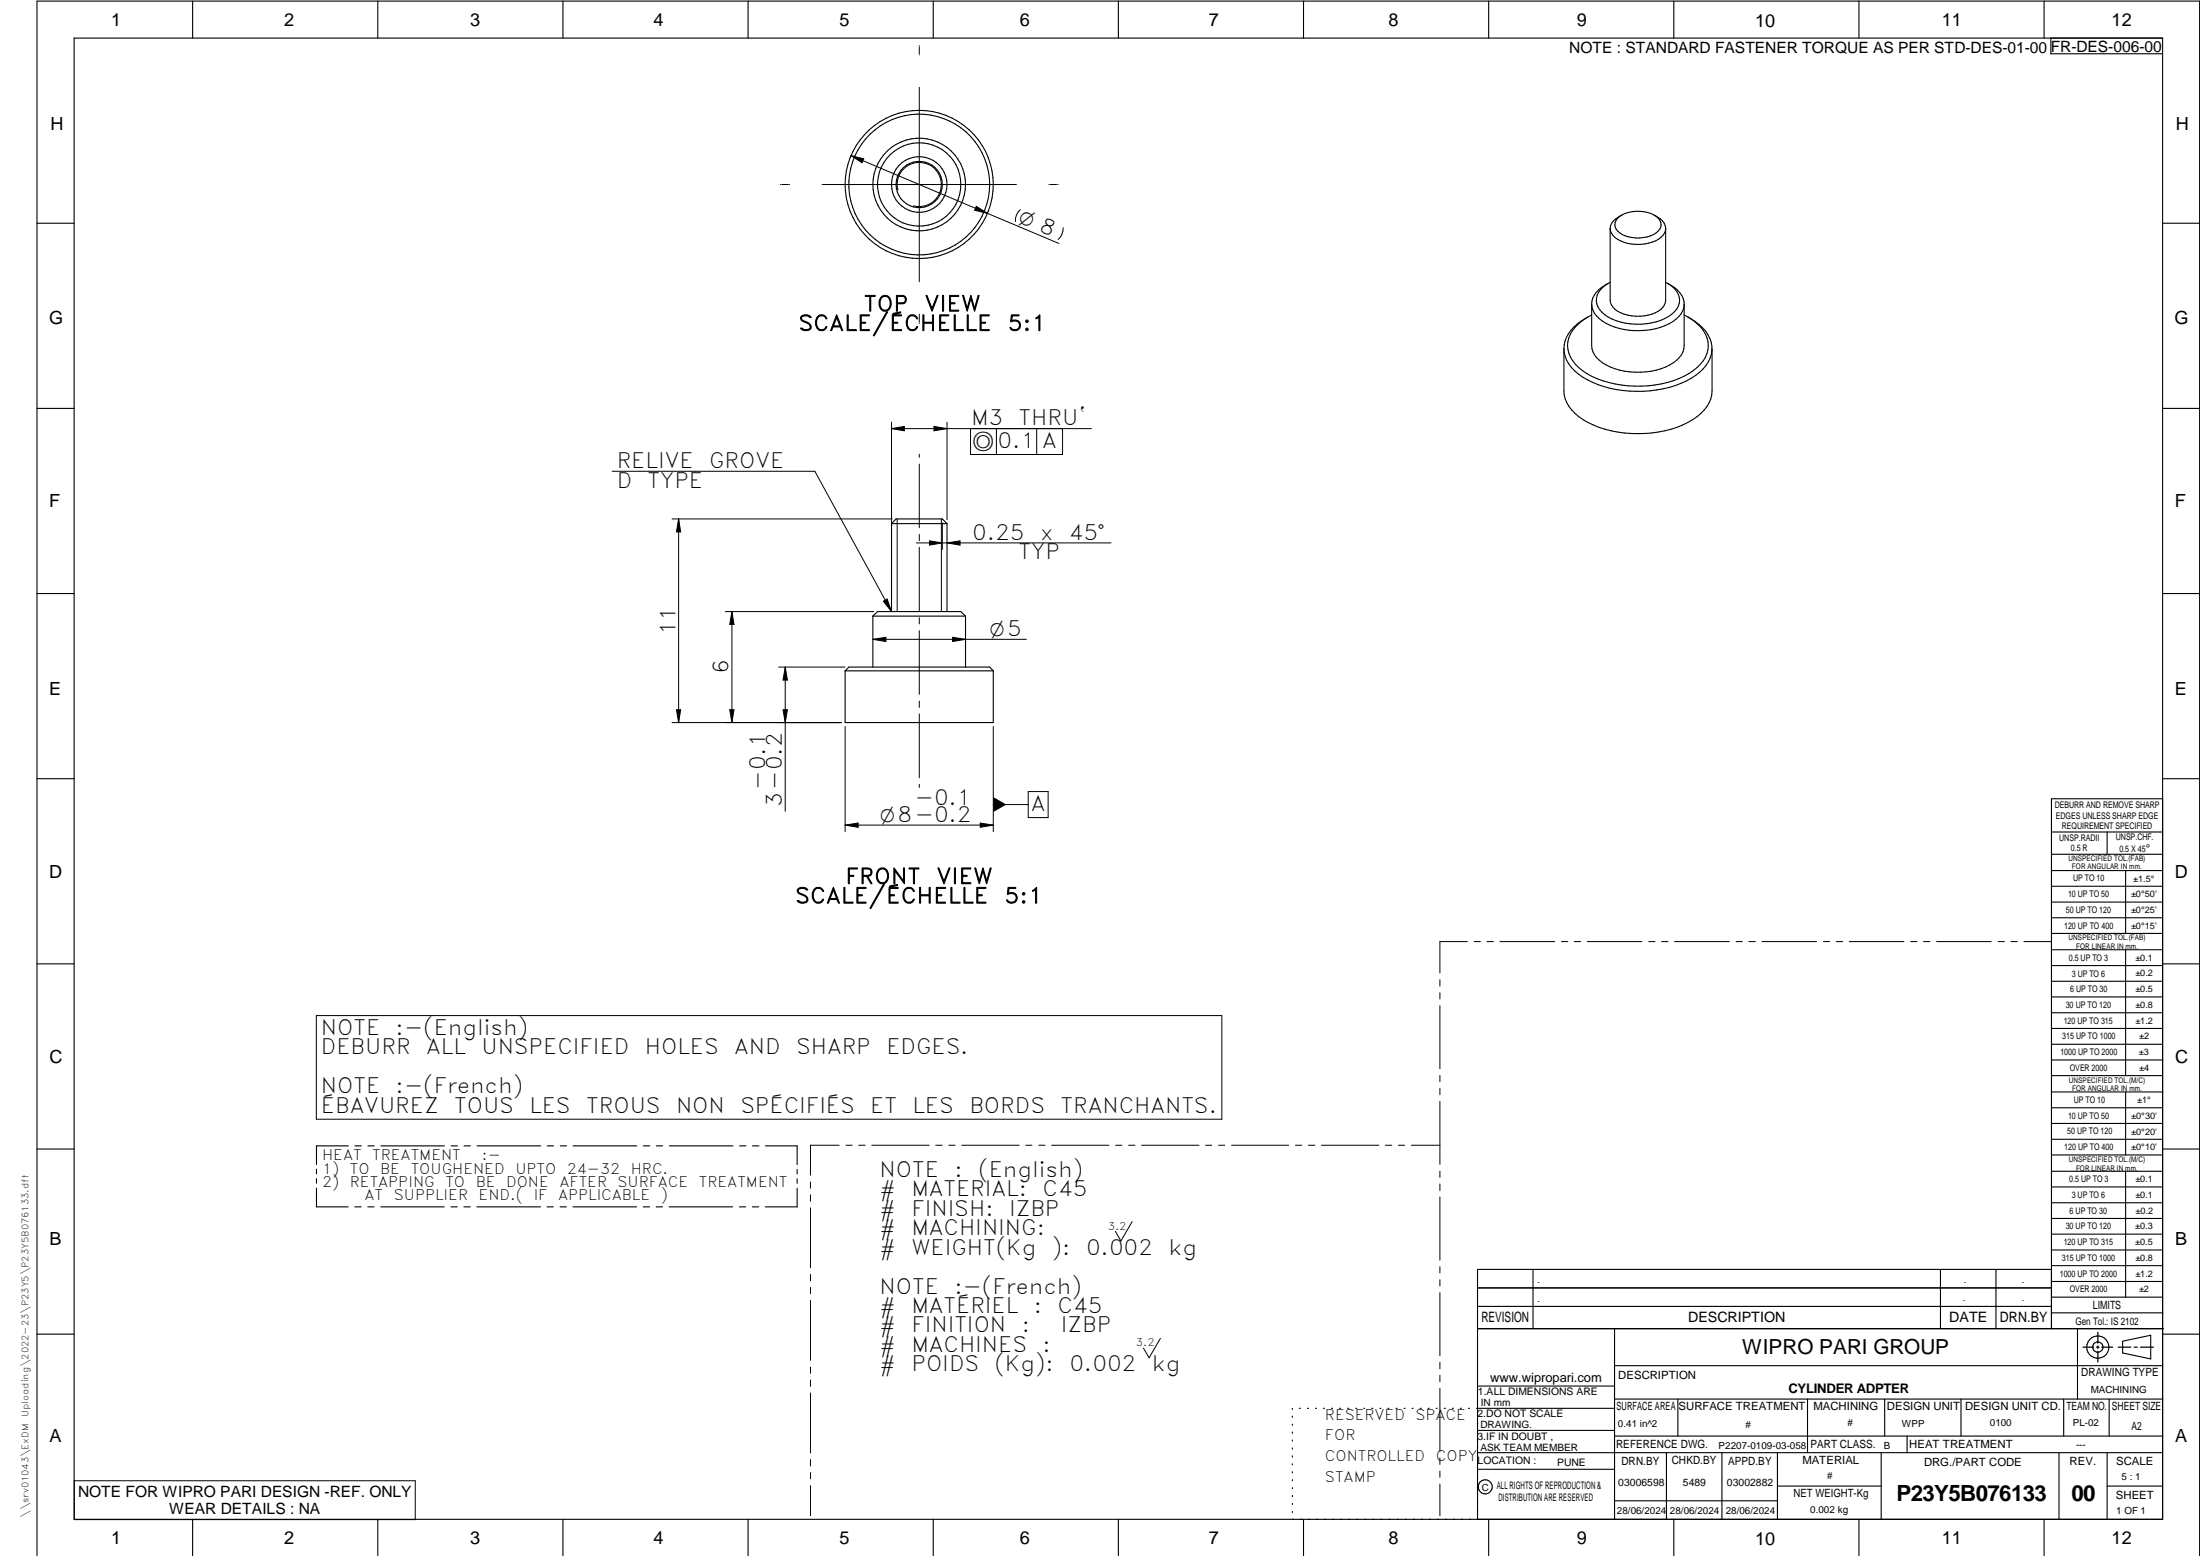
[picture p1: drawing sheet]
<svg xmlns="http://www.w3.org/2000/svg" width="594mm" height="420mm" viewBox="0 0 594 420" stroke-linecap="round" stroke-linejoin="round" font-family="sans-serif">
<g fill="none" stroke="#000" stroke-width=".3">
<path d="M20 10.3h564v400h-564zM52 .3v10M102 .3v10M152 .3v10M202 .3v10M252 .3v10M302 .3v10M352 .3v10M402 .3v10M452 .3v10M502 .3v10M552 .3v10"/>
<path d="M553.8 10.3v4.2h30.2M436.8 58.9a9 9 0 0 1 11 0 2.44 2.44 0 0 1-.6 4 9.1 9.1 0 0 1-10.4-.5 2.4 2.4 0 0 1 0-3.5zM437.9 58.1a4.4 4.4 0 0 0-3.1 3.6M446.7 58.1a4.4 4.4 0 0 1 3.1 3.5 5 5 0 0 1-4.6 4.1 10.2 10.2 0 0 1-9.6-2.1l-.5-.7-.3-1.2M10 60.3h10M434.3 76.5a6.8 6.8 0 0 0-4.5 5.6M449.8 76.2a5.2 5.2 0 0 1 3.4 6.5 9.9 9.9 0 0 1-7.3 4.5 16.5 16.5 0 0 1-12.5-2.2 4.5 4.5 0 0 1-.4-7.6l1.8-1.2M449.8 61.7v19.4a4.5 4.5 0 0 1-3.7 3.7 11.3 11.3 0 0 1-10-1.3 3.4 3.4 0 0 1-1.3-2.4v-19.4M450.3 76.5a6.8 6.8 0 0 1 4.5 5.8 7.1 7.1 0 0 1-5.2 5.6 19.5 19.5 0 0 1-16.9-1.2 5.7 5.7 0 0 1-2.9-4.6M584 60.3h10M422.3 94.1a9.6 9.6 0 0 0 5.1 7.8 31.1 31.1 0 0 0 29.3 .3 10.1 10.1 0 0 0 5.6-7.6M428.9 85.6a10.5 10.5 0 0 0-6.6 8.5"/>
<path d="M429.8 82.1v11.2a6.9 6.9 0 0 0 5 5.8 19.7 19.7 0 0 0 17.1-1.1 5.6 5.6 0 0 0 2.9-4.7v-11.2M454.8 85a10.2 10.2 0 0 1 6.5 8.3 9.2 9.2 0 0 1-5.2 7.6 29.6 29.6 0 0 1-27.5 0 9.1 9.1 0 0 1-5.2-8.6 10.8 10.8 0 0 1 6.4-7.3M455.8 85.6a11.3 11.3 0 0 1 6.5 7.9v12.1a9.6 9.6 0 0 1-5.2 7.7 31 31 0 0 1-23.7 2.6 17.4 17.4 0 0 1-9.7-6.2 7.3 7.3 0 0 1-1.4-4.1v-11.5M10 110.3h10M584 110.3h10M240.7 141.4l1.3-1.3h12.5l1.2 1.3M240.7 141.4v23.7M240.7 141.4h15M255.7 141.4v23.7M10 160.3h10M235.7 166.4l1.3-1.3h22.5l1.2 1.3M235.7 166.4v13.7"/>
<path d="M235.7 166.4h25M260.7 166.4v13.7M584 160.3h10M228.2 181.1l1-1h38l1 1M228.2 181.1h40M268.2 181.1v14h-40v-14M10 210.3h10M584 215.7h-30v143.1M584 210.3h10M554 224.7h30M554 230.7h30M554 235.1h30"/>
<path d="M554 239.3h30M569 224.7v6M574 235.1v17M554 243.6h30M554 247.8h30M554 252.1h30M554 256.5h30M574 256.5v33.9M10 260.3h10M554 260.7h30M554 265h30M554 269.2h30"/>
<path d="M554 273.5h30M554 277.7h30M584 260.3h10M554 282h30M554 286.2h30M554 290.4h30M554 294.9h30M554 299.1h30M574 294.9v17M10 310.3h10M85.5 315.7v1.2M85.5 318.3v1.2"/>
<path d="M94.1 309.4h-8.6v5.1M95.8 309.4h1.8M99.3 309.4h1.7M102.9 309.4h17.1M121.8 309.4h1.7M125.3 309.4h1.7M128.8 309.4h17.2M147.8 309.4h1.7M151.3 309.4h1.7M154.8 309.4h17.2M173.7 309.4h1.8M177.2 309.4h1.7"/>
<path d="M180.8 309.4h17.1M199.7 309.4h1.7M203.2 309.4h1.7M206.7 309.4h8.6v5.1M215.3 315.8v1.2M215.3 318.3v1.2M554 303.4h30M554 307.6h30M554 311.9h30M554 316.3h30M574 316.3v34M584 310.3h10"/>
<path d="M85.5 320.8v5.1h8.5M95.8 325.9h1.7M99.3 325.9h1.7M102.8 325.9h17.2M121.8 325.9h1.7M125.3 325.9h1.7M128.8 325.9h17.2M147.7 325.9h1.7M151.3 325.9h1.6M154.7 325.9h17.2M173.7 325.9h1.7M177.2 325.9h1.7"/>
<path d="M180.7 325.9h17.2M199.7 325.9h1.7M203.2 325.9h1.7M215.3 320.8v5.1h-8.6M554 320.5h30M554 324.8h30M554 329h30M554 333.2h30M554 337.5h30M399 358.8h185.2M399 352.8h155M399 347.8h155"/>
<path d="M414 342.8v16M436 358.8v51.5M524 342.8v16M539 342.8v16M554 341.8h30M554 346h30M554 350.3h30M554 354.5h30M554 342.8h-155v67.5M561 358.8v19M10 360.3h10M399 374.3h37"/>
<path d="M436 377.8h148M453.1 377.8v10M488.1 377.8v14.5M508.9 377.8v10M529.5 377.8v10M557.3 377.8v10M569.5 377.8v10M573.2 362.2l7.6-1.6v6.3l-7.6-1.6zM584 368.8h-148M584 360.3h10M349 380.3v.3M349 382.4v.3"/>
<path d="M349 384.6v.3M349 386.7v.3M349 388.8v.3M349 391v.3M349 393.1v.3M349 395.3v.3M349 397.4v.3M349 399.5v.3M350.9 380.3h.2M353.1 380.3h.2M355.2 380.3h.3M357.4 380.3h.3"/>
<path d="M359.6 380.3h.3M361.7 380.3h.3M363.9 380.3h.3M366.1 380.3h.3M368.3 380.3h.2M370.4 380.3h.3M372.6 380.3h.3M374.8 380.3h.3M376.9 380.3h.4M379.1 380.3h.3M381.3 380.3h.3M383.4 380.3h.4"/>
<path d="M385.6 380.3h.3M387.8 380.3h.3M390 380.3h.3M392.2 380.3h.3M394.3 380.3h.3M396.5 380.3h.3M398.7 380.3h37.3M399 396.7h37M399 392.3h185M399 386.2h37M436 387.8h148M450 392.3v18"/>
<path d="M465 392.3v18M480 392.3v18M508 392.3v18M515 387.8v4.5M556 392.3v18M569 392.3v18M52 410.3v9.7M102 410.3v9.7M152 410.3v9.7M202 410.3v9.7M252 410.3v9.7M302 410.3v9.7"/>
<path d="M349 401.7v.3M349 403.8v.4M349 406v.3M349 408.1v.3M352 410.3v9.7M402 410.3v9.7M436 405.3h44M452 410.3v9.7M480 401.3h28M502 410.3v9.7M552 410.3v9.7M569 401.3h15"/>
<path d="M10 420v-419.7h584v419.7"/>
<circle cx="248.2" cy="49.8" r="6.2"/>
<circle cx="248.2" cy="49.8" r="20"/>
<circle cx="248.2" cy="49.8" r="12.5"/>
<circle cx="248.2" cy="49.8" r="11.2"/>
<circle cx="248.2" cy="49.8" r="7.5"/>
<circle cx="248.2" cy="49.8" r="19"/>
<circle cx="566.5" cy="363.7" r="1.39"/>
<circle cx="566.5" cy="363.8" r="3"/>
<circle cx="401.1" cy="401.5" r="1.9"/>
</g>
<g fill="none" stroke="#000" stroke-width=".27">
<path d="M248.2 12.3v.1M248.2 12.7v1.8M248.2 14.7v.1M248.2 23.6v52.5M210.7 49.8h.2M211.1 49.8h1.8M213.1 49.8h.1M222 49.8h52.5M229.8 42l56.2 23.7M229.8 42l3.4 .9-.4 1zM242.5 51.4a6 6 0 0 1 5.3-7.5 6 6 0 0 1 6.4 6.5 6 6 0 0 1-7.5 5.2M263.6 55.7l3.1 1.9-3.5-.8z"/>
<path d="M275.5 56.6a3.9 3.9 0 0 0-1.3 3.2M283.2 49.8h.1M283.6 49.8h1.7M285.6 49.8h.1M287.1 61.5a4.1 4.1 0 0 1-1.4 3.2M248.2 85.2v1.8M248.2 87.2v.1M240.7 115.7l3.5-.6v1.2zM240.7 114v38.2M240.7 115.7h54M252.2 115.1l3.5 .6-3.5 .6zM255.7 114v26.3"/>
<path d="M262.1 115.7v7h24.8v-7M269.1 115.7v7M279.9 115.7v7M165.3 127.3h54.7l20.7 37.8M248.2 122.6v.9M248.2 125.3v17.2M181.5 140.1h59.4M183.3 140.1v55M183.3 140.1l.5 3.5h-1.1zM242.3 140.1v25M247.5 146.6h52.5M248.2 144.3v1.7"/>
<path d="M248.2 147.8v17.2M251 146l3.5 .6-3.5 .6zM254.2 140.1v25M254.5 141.2v7.2M255.7 146.6l3.5-.6v1.2zM195.9 165.1h40M197.6 165.1v30M197.6 165.1l.6 3.5h-1.1zM235.7 172.6h41.4M235.7 172.6l3.5-.5v1.1zM238.5 162.3l1.1-.5 1.1 3.3zM248.2 166.8v1.7"/>
<path d="M248.2 170.3v17.2M257.2 172.1l3.5 .5-3.5 .6zM181.5 195.1h45.7M182.7 191.6h1.1l-.5 3.5zM197.1 191.6h1.1l-.6 3.5zM210.3 180.1h17.9M211.4 191.6h1.2l-.6 3.5zM212 180.1v39M212 180.1l.6 3.5h-1.2zM228.2 196.2v28.4M248.2 189.3v1.7M248.2 192.8v17.2"/>
<path d="M268.2 196.2v28.4M248.2 211.8v.8M268.2 217.3h9.5M277.7 213.7h5.3v7.1h-5.3zM228.2 222.8h40M228.2 222.8l3.5-.6v1.2zM264.7 222.2l3.5 .6-3.5 .6zM396.2 254.3h-7.4v8.5M398.1 254.3h1.6M401.5 254.3h1.8M405 254.3h14.8M421.6 254.3h1.7"/>
<path d="M425.1 254.3h1.7M428.6 254.3h14.8M445.2 254.3h1.7M448.7 254.3h1.7M452.2 254.3h14.8M468.8 254.3h1.7M472.3 254.3h1.7M475.8 254.3h14.8M492.4 254.3h1.7M495.8 254.3h1.8M499.4 254.3h14.7M516 254.3h1.6"/>
<path d="M519.4 254.3h1.8M522.9 254.3h14.8M539.5 254.3h1.7M543 254.3h1.7M546.5 254.3h7.4M85.4 274.2h244.5v28h-244.5zM388.8 264.5v1.8M388.8 268.1v1.6M388.8 271.6v17M388.8 290.4v1.7M388.8 293.9v1.7M388.8 297.4v17"/>
<path d="M218.9 319.2v1.6M226.6 309.2h-7.7v8.1M228.4 309.2h1.7M231.9 309.2h1.7M235.4 309.2h15.5M252.7 309.2h1.7M256.2 309.2h1.7M259.7 309.2h15.5M277 309.2h1.7M280.5 309.2h1.7M284 309.2h15.5M301.2 309.2h1.8"/>
<path d="M304.8 309.2h1.7M308.3 309.2h15.5M325.5 309.2h1.7M329.1 309.2h1.6M332.6 309.2h15.4M349.8 309.2h1.7M353.3 309.2h1.7M356.8 309.2h15.5M374.1 309.2h1.7M377.6 309.2h1.7M381.1 309.2h7.7M388.8 316.2v1.7"/>
<path d="M388.8 319.7v1.7M218.9 322.6v1.8M218.9 326.1v16.2M305.7 329.9l-3 5.2-1.5-2.6M388.8 323.2v17.1M218.9 344.1v1.8M218.9 347.6v1.7M218.9 351.2v16.1M388.8 342.1v1.6M388.8 345.6v1.7M388.8 349v17.1M218.9 369.1v1.7"/>
<path d="M218.9 372.6v1.8M218.9 376.1v16.2M313.3 361.4l-3 5.2-1.5-2.6M388.8 367.9v1.7M388.8 371.4v1.7M388.8 374.9v17M20.1 399.8h92v10.5h-92zM218.9 394.1v1.8M218.9 397.6v1.7M388.8 393.7v1.7M388.8 397.2v1.7M218.9 401.2v8.1"/>
<path d="M388.8 400.7v8.6"/>
</g>
<path d="M566.5 359.7v3M562.5 363.8h2.9M566.1 363.8h.7M566.5 363.4v.7M566.5 364.9v2.8M567.6 363.8h2.9M572 363.8h3.4M576.3 363.8h.8M578 363.8h3.5" fill="none" stroke="#000" stroke-width=".34"/>
<g fill="#000">
<path d="M229.8 42l3.4 .9-.4 1zM263.6 55.7l3.1 1.9-3.5-.8zM240.7 115.7l3.5-.6v1.2zM252.2 115.1l3.5 .6-3.5 .6zM183.3 140.1l.5 3.5h-1.1zM251 146l3.5 .6-3.5 .6zM255.7 146.6l3.5-.6v1.2zM197.6 165.1l.6 3.5h-1.1zM238.5 162.3l1.1-.5 1.1 3.3zM235.7 172.6l3.5-.5v1.1zM257.2 172.1l3.5 .5-3.5 .6zM182.7 191.6h1.1l-.5 3.5z"/>
<path d="M197.1 191.6h1.1l-.6 3.5zM212 180.1l.6 3.5h-1.2zM211.4 191.6h1.2l-.6 3.5zM268.2 215.2l3.5 2.1-3.5 2zM228.2 222.8l3.5-.6v1.2zM264.7 222.2l3.5 .6-3.5 .6z"/>
</g>
<g font-size="6">
<text x="512.1" y="405.2">P23Y5B076133</text>
<text x="559.4" y="405.2">00</text>
</g>
<g font-size="5.7">
<text x="215.6" y="89.3">SCALE/ÉCHELLE</text>
<text x="233.3" y="84">TOP</text>
<text x="249.7" y="84">VIEW</text>
<text x="272.1" y="89.3">5:1</text>
<text x="262.2" y="114.9">M3</text>
<text x="275.1" y="114.9">THRU`</text>
<text x="269.4" y="121">0.1 A</text>
<text x="166.5" y="126.4">RELIVE</text>
<text x="166.5" y="131.7">D</text>
<text x="174.9" y="131.7">TYPE</text>
<text x="191.5" y="126.4">GROVE</text>
<text x="262.5" y="145.8">0.25</text>
<text x="280.9" y="145.8">x</text>
<text x="288.7" y="145.8">45°</text>
<text x="275.1" y="151">TYP</text>
<text x="182.4" y="171.6" transform="rotate(-90 182.4 171.6)">11</text>
<text x="196.8" y="182.1" transform="rotate(-90 196.8 182.1)">6</text>
<text x="206.6" y="213.2" transform="rotate(-90 206.6 213.2)">-0.1</text>
<text x="211.2" y="217.8" transform="rotate(-90 211.2 217.8)">3-0.2</text>
<text x="247" y="217.4">-0.1</text>
<text x="278.4" y="219">A</text>
<text x="228.3" y="238.6">FRONT</text>
<text x="252.9" y="238.6">VIEW</text>
<text x="214.7" y="243.9">SCALE/ÉCHELLE</text>
<text x="271.2" y="243.9">5:1</text>
<text x="86.6" y="279.5">NOTE</text>
<text x="106.8" y="279.5">:-(English)</text>
<text x="86.6" y="284.7">DEBURR</text>
<text x="115.1" y="284.7">ALL</text>
<text x="130" y="284.7">UNSPECIFIED</text>
<text x="174.1" y="284.7">HOLES</text>
<text x="198.3" y="284.7">AND</text>
<text x="215" y="284.7">SHARP</text>
<text x="239.4" y="284.7">EDGES.</text>
<text x="86.6" y="295.2">NOTE</text>
<text x="106.8" y="295.2">:-(French)</text>
<text x="86.6" y="300.5">ÉBAVUREZ</text>
<text x="122.7" y="300.5">TOUS</text>
<text x="143" y="300.5">LES</text>
<text x="158.3" y="300.5">TROUS</text>
<text x="182.6" y="300.5">NON</text>
<text x="199.9" y="300.5">SPÉCIFIÉS</text>
<text x="235" y="300.5">ET</text>
<text x="246.4" y="300.5">LES</text>
<text x="261.8" y="300.5">BORDS</text>
<text x="286.4" y="300.5">TRANCHANTS.</text>
<text x="237.5" y="317.8">NOTE</text>
<text x="257.7" y="317.8">:</text>
<text x="264.1" y="317.8">(English)</text>
<text x="237.5" y="323">#</text>
<text x="246.1" y="323">MATERIAL:</text>
<text x="281.5" y="323">C45</text>
<text x="237.5" y="328.3">#</text>
<text x="246.1" y="328.3">FINISH:</text>
<text x="272.5" y="328.3">IZBP</text>
<text x="237.5" y="333.5">#</text>
<text x="246.1" y="333.5">MACHINING:</text>
<text x="237.5" y="338.8">#</text>
<text x="246.1" y="338.8">WEIGHT(Kg</text>
<text x="284" y="338.8">):</text>
<text x="293.3" y="338.8">0.002</text>
<text x="315.5" y="338.8">kg</text>
<text x="237.5" y="349.3">NOTE</text>
<text x="257.7" y="349.3">:-(French)</text>
<text x="237.5" y="354.5">#</text>
<text x="237.5" y="359.8">#</text>
<text x="246.1" y="354.5">MATÉRIEL</text>
<text x="246.1" y="359.8">FINITION</text>
<text x="275.9" y="359.8">:</text>
<text x="279.2" y="354.5">:</text>
<text x="285.6" y="354.5">C45</text>
<text x="286.5" y="359.8">IZBP</text>
<text x="237.5" y="365">#</text>
<text x="246.1" y="365">MACHINES</text>
<text x="281.5" y="365">:</text>
<text x="237.5" y="370.3">#</text>
<text x="246.1" y="370.3">POIDS</text>
<text x="268.5" y="370.3">(Kg):</text>
<text x="288.8" y="370.3">0.002</text>
<text x="311" y="370.3">kg</text>
</g>
<text font-size="5.6" x="470.5" y="365.5">WIPRO PARI GROUP</text>
<g font-size="5.4">
<text x="274.8" y="60.1" transform="rotate(23 274.8 60.1)">O 8</text>
<text x="262.7" y="121">a</text>
<text x="267.3" y="171.8">O5</text>
<text x="237.7" y="222">O8-0.2</text>
</g>
<g font-size="4.9">
<text x="30" y="6.9">1</text>
<text x="76.7" y="6.9">2</text>
<text x="127" y="6.9">3</text>
<text x="176.5" y="6.9">4</text>
<text x="226.7" y="6.9">5</text>
<text x="275.4" y="6.9">6</text>
<text x="326.4" y="6.9">7</text>
<text x="375" y="6.9">8</text>
<text x="425.8" y="6.9">9</text>
<text x="473.9" y="7.3">10</text>
<text x="524.3" y="6.9">11</text>
<text x="570.2" y="6.9">12</text>
<text x="13.6" y="35.1">H</text>
<text x="587.6" y="35.1">H</text>
<text x="13.2" y="87.5">G</text>
<text x="587.2" y="87.5">G</text>
<text x="13.2" y="137">F</text>
<text x="587.2" y="137">F</text>
<text x="13.2" y="187.6">E</text>
<text x="587.2" y="187.6">E</text>
<text x="13.2" y="237">D</text>
<text x="587.2" y="237">D</text>
<text x="13.4" y="287.1">C</text>
<text x="587.4" y="287.1">C</text>
<text x="13.4" y="336.2">B</text>
<text x="587.4" y="336.2">B</text>
<text x="13.4" y="389.3">A</text>
<text x="587.4" y="389.3">A</text>
<text x="30" y="416.9">1</text>
<text x="76.7" y="416.9">2</text>
<text x="127" y="416.9">3</text>
<text x="176.5" y="416.9">4</text>
<text x="226.7" y="416.9">5</text>
<text x="275.4" y="416.9">6</text>
<text x="326.4" y="416.9">7</text>
<text x="375" y="416.9">8</text>
<text x="425.8" y="416.9">9</text>
<text x="473.9" y="417.3">10</text>
<text x="524.3" y="416.9">11</text>
<text x="570.2" y="416.9">12</text>
</g>
<g font-size="4.2">
<text x="423.7" y="14.3">NOTE : STANDARD FASTENER TORQUE AS PER STD-DES-01-00</text>
<text x="553.8" y="14">FR-DES-006-00</text>
<text x="21.1" y="404.3">NOTE FOR WIPRO PARI DESIGN -REF. ONLY</text>
<text x="45.7" y="408.8">WEAR DETAILS : NA</text>
</g>
<g font-size="3.9">
<text x="87" y="313.4">HEAT</text>
<text x="87" y="316.9">1)</text>
<text x="94.5" y="316.9">TO</text>
<text x="100.5" y="313.4">TREATMENT</text>
<text x="102.7" y="316.9">BE</text>
<text x="110.9" y="316.9">TOUGHENED</text>
<text x="130.2" y="313.4">:-</text>
<text x="139.2" y="316.9">UPTO</text>
<text x="153.1" y="316.9">24-32</text>
<text x="170.4" y="316.9">HRC.</text>
<text x="87" y="320.5">2)</text>
<text x="94.5" y="320.5">RETAPPING</text>
<text x="120.3" y="320.5">TO</text>
<text x="128.5" y="320.5">BE</text>
<text x="136.7" y="320.5">DONE</text>
<text x="151.1" y="320.5">AFTER</text>
<text x="166.8" y="320.5">SURFACE</text>
<text x="188.7" y="320.5">TREATMENT</text>
<text x="98.5" y="324.1">AT</text>
<text x="106.3" y="324.1">SUPPLIER</text>
<text x="129.2" y="324.1">END.(</text>
<text x="144.1" y="324.1">IF</text>
<text x="150.7" y="324.1">APPLICABLE</text>
<text x="178.5" y="324.1">)</text>
<text x="400" y="357.1">REVISION</text>
<text x="455.9" y="357.1">DESCRIPTION</text>
<text x="526.4" y="357.1">DATE</text>
<text x="540" y="357.1">DRN.BY</text>
<text x="357.8" y="383.3">RESERVED</text>
<text x="382.3" y="383.3">SPACE</text>
<text x="357.8" y="388.9">FOR</text>
<text x="357.8" y="394.5">CONTROLLED</text>
<text x="387.8" y="394.5">COPY</text>
<text x="357.8" y="400">STAMP</text>
</g>
<text font-size="3.6" x="482.9" y="376.1">CYLINDER ADPTER</text>
<text font-size="3.5" x="402.4" y="373.3">www.wipropari.com</text>
<g font-size="3.1">
<text x="565.1" y="353.5">LIMITS</text>
<text x="562" y="371.7">DRAWING TYPE</text>
<text x="437" y="372.3">DESCRIPTION</text>
<text x="436.5" y="380.8">SURFACE AREA</text>
<text x="453.3" y="380.8">SURFACE TREATMENT</text>
<text x="489.7" y="380.8">MACHINING</text>
<text x="509.5" y="380.8">DESIGN UNIT</text>
<text x="530.6" y="380.8">DESIGN UNIT CD.</text>
<text x="558" y="380.6">TEAM NO.</text>
<text x="570.3" y="380.7">SHEET SIZE</text>
<text x="575.6" y="386.1">A2</text>
<text x="436.4" y="391.1">REFERENCE DWG.</text>
<text x="437.8" y="395.5">DRN.BY</text>
<text x="451.4" y="395.4">CHKD.BY</text>
<text x="466.6" y="395.5">APPD.BY</text>
<text x="486.7" y="395.4">MATERIAL</text>
<text x="488.9" y="390.9">PART CLASS.</text>
<text x="515.6" y="390.9">HEAT TREATMENT</text>
<text x="519.6" y="395.9">DRG./PART CODE</text>
<text x="558.9" y="395.5">REV.</text>
<text x="571.4" y="395.6">SCALE</text>
<text x="484.3" y="404.2">NET WEIGHT-Kg</text>
<text x="571.4" y="404.7">SHEET</text>
</g>
<text font-size="3" x="579.5" y="230.1">°</text>
<g font-size="2.8">
<text x="299.1" y="332.1">3.2</text>
<text x="560.4" y="357.7">Gen Tol.: IS 2102</text>
<text x="306.7" y="363.6">3.2</text>
<text x="399.1" y="376.6">1.ALL DIMENSIONS ARE</text>
<text x="399" y="382.7">2.DO NOT SCALE</text>
<text x="399" y="388.7">3.IF IN DOUBT ,</text>
<text x="399" y="395.4">LOCATION :</text>
<text x="420.5" y="396">PUNE</text>
<text x="404.2" y="402">ALL RIGHTS OF REPRODUCTION &amp;</text>
<text x="437" y="401.2">03006598</text>
<text x="454.4" y="401.2">5489</text>
<text x="466.3" y="401.2">03002882</text>
<text x="404.7" y="405.4">DISTRIBUTION ARE RESERVED</text>
</g>
<g font-size="2.7">
<text x="564.6" y="376.2">MACHINING</text>
<text x="399.9" y="379.7">IN mm</text>
<text x="399.7" y="385.7">DRAWING.</text>
<text x="436.9" y="385.4">0.41 in^2</text>
<text x="471.4" y="385.5">#</text>
<text x="498.9" y="385">#</text>
<text x="513.6" y="385.3">WPP</text>
<text x="537.3" y="385.1">0100</text>
<text x="559.7" y="385.1">PL-02</text>
<text x="399.7" y="391.8">ASK TEAM MEMBER</text>
<text x="464.1" y="391.2">P2207-0109-03-058</text>
<text x="508.7" y="391.2">B</text>
<text x="560.6" y="391.1">---</text>
<text x="493.4" y="399.5">#</text>
<text x="572.8" y="399.7">5 : 1</text>
<text x="400.1" y="402.5">C</text>
<text x="436.6" y="408.7">28/06/2024</text>
<text x="450.9" y="408.8">28/06/2024</text>
<text x="466" y="408.9">28/06/2024</text>
<text x="488.8" y="408.5">0.002 kg</text>
<text x="571.4" y="408.7">1 OF 1</text>
</g>
<g font-size="2.5">
<text x="554.9" y="218.3">DEBURR AND REMOVE SHARP</text>
<text x="555.2" y="221">EDGES UNLESS SHARP EDGE</text>
<text x="556.1" y="227.1">UNSP.RADII</text>
<text x="556.8" y="223.8">REQUIREMENT SPECIFIED</text>
<text x="571.4" y="226.9">UNSP.CHF.</text>
<text x="559.2" y="229.9">0.5 R</text>
<text x="572.3" y="230.1">0.5 X 45</text>
<text x="559.8" y="238">UP TO 10</text>
<text x="576.1" y="238.1">±1.5°</text>
<text x="558.5" y="242.2">10 UP TO 50</text>
<text x="575.5" y="242.3">±0°50'</text>
<text x="557.4" y="250.7">120 UP TO 400</text>
<text x="557.9" y="246.5">50 UP TO 120</text>
<text x="575.5" y="250.7">±0°15'</text>
<text x="575.5" y="246.5">±0°25'</text>
<text x="558.7" y="259.4">0.5 UP TO 3</text>
<text x="559.5" y="263.7">3 UP TO 6</text>
<text x="576.6" y="263.6">±0.2</text>
<text x="576.6" y="259.4">±0.1</text>
<text x="559" y="267.9">6 UP TO 30</text>
<text x="576.6" y="267.9">±0.5</text>
<text x="557.8" y="272.2">30 UP TO 120</text>
<text x="576.6" y="272.2">±0.8</text>
<text x="556.9" y="280.7">315 UP TO 1000</text>
<text x="557.3" y="276.4">120 UP TO 315</text>
<text x="576.6" y="276.4">±1.2</text>
<text x="577.7" y="280.7">±2</text>
<text x="556.4" y="284.9">1000 UP TO 2000</text>
<text x="577.6" y="284.9">±3</text>
<text x="558.9" y="289.2">OVER 2000</text>
<text x="577.7" y="289.3">±4</text>
<text x="560" y="297.9">UP TO 10</text>
<text x="577.1" y="297.9">±1°</text>
<text x="558.5" y="302.1">10 UP TO 50</text>
<text x="575.5" y="302.1">±0°30'</text>
<text x="557.4" y="310.6">120 UP TO 400</text>
<text x="558.2" y="306.3">50 UP TO 120</text>
<text x="575.5" y="310.6">±0°10'</text>
<text x="575.5" y="306.4">±0°20'</text>
<text x="558.8" y="319.2">0.5 UP TO 3</text>
<text x="559.4" y="323.4">3 UP TO 6</text>
<text x="576.6" y="319.2">±0.1</text>
<text x="576.6" y="323.5">±0.1</text>
<text x="558.9" y="327.7">6 UP TO 30</text>
<text x="576.7" y="327.7">±0.2</text>
<text x="557.8" y="332">30 UP TO 120</text>
<text x="576.6" y="332">±0.3</text>
<text x="556.8" y="340.5">315 UP TO 1000</text>
<text x="557.3" y="336.3">120 UP TO 315</text>
<text x="576.6" y="336.3">±0.5</text>
<text x="576.6" y="340.5">±0.8</text>
<text x="415.2" y="346.4">.</text>
<text x="530.3" y="346.5">.</text>
<text x="545.9" y="346.4">.</text>
<text x="556.2" y="344.7">1000 UP TO 2000</text>
<text x="576.6" y="344.7">±1.2</text>
<text x="415.2" y="351.5">.</text>
<text x="530" y="351.3">.</text>
<text x="545.9" y="351.4">.</text>
<text x="558.9" y="349">OVER 2000</text>
<text x="577.6" y="349">±2</text>
</g>
<g font-size="2.4">
<text x="7.7" y="382.7" transform="rotate(-90 7.7 382.7)">Uploading\2022-23\P23Y5\P23Y5B076133.dft</text>
<text x="7.7" y="409.8" transform="rotate(-90 7.7 409.8)">\\srv01043\ExDM</text>
</g>
<g font-size="2.1">
<text x="558.5" y="232.4">UNSPECIFIED TOL.(FAB)</text>
<text x="559.5" y="234.7">FOR ANGULAR IN mm.</text>
<text x="558.6" y="253.9">UNSPECIFIED TOL.(FAB)</text>
<text x="560.7" y="256.3">FOR LINEAR IN mm.</text>
<text x="558.7" y="292.3">UNSPECIFIED TOL.(M/C)</text>
<text x="559.6" y="294.7">FOR ANGULAR IN mm.</text>
<text x="558.7" y="313.7">UNSPECIFIED TOL.(M/C)</text>
<text x="560.6" y="316.1">FOR LINEAR IN mm.</text>
</g>
</svg>
